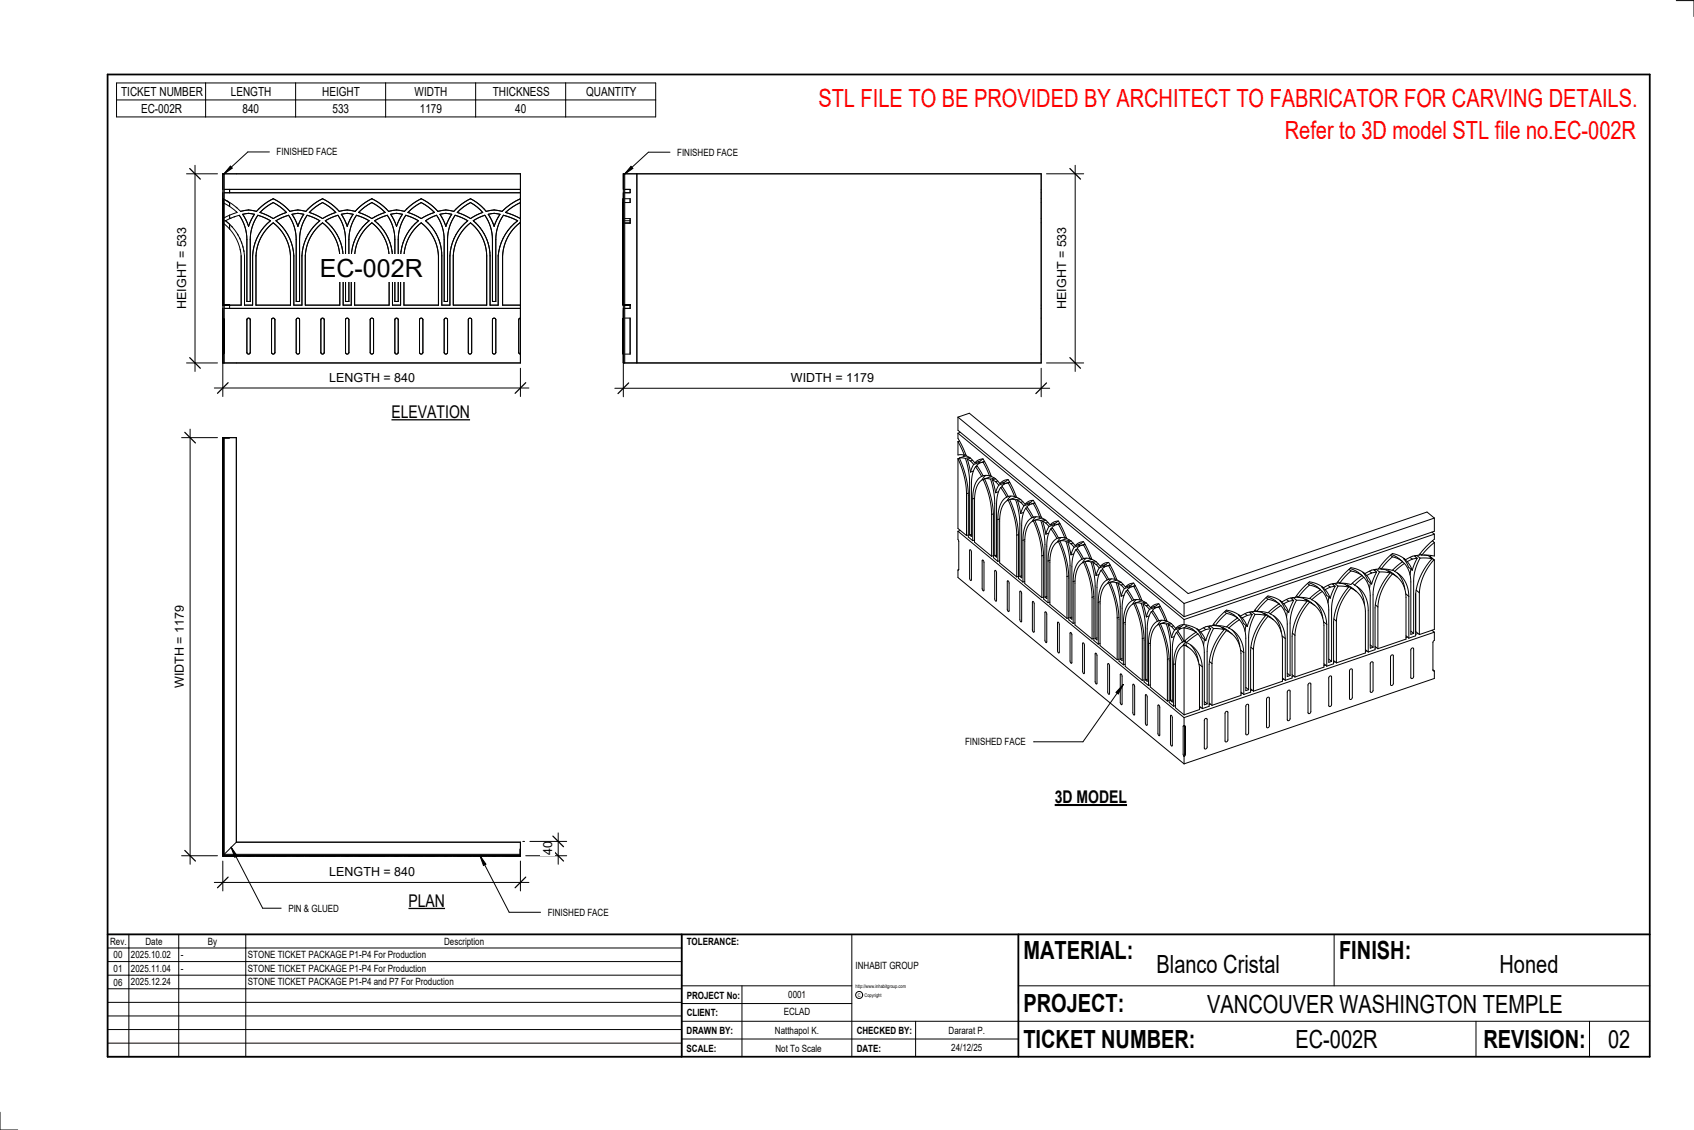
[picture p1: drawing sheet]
<svg xmlns="http://www.w3.org/2000/svg" width="914mm" height="610mm" viewBox="0 0 914 610" stroke-linecap="round" stroke-linejoin="round" font-family="sans-serif">
<path d="M120 94h1v102h-1z" fill="#7c7c7c"/>
<g fill="none" stroke="#000" stroke-width=".54">
<path d="M120 94h161v102h-161zM121 94v102M120 115v3M120 109v6M120 115v7M120 107v7M121 110l7 5-7 3M121 119h1M121 102h160M122 119l7-3a23 23 0 0 1 4 13v34h2v-34a23 23 0 0 1 4-13l7 3a26 26 0 0 0-10 19v27h-4v-27a26 26 0 0 0-10-19zM122 119l2 2M123 108v1"/>
<path d="M124 116h.1M124 109v2v-1l-3-2 4 2 5 4a13 13 0 0 1 8 0M124 102v2M124 116v2M124 118h.1M125 118h-1M127 117h-1M127 112h1M128 114h.1M131 116l3 6M131 116l3-1 3 1M137 116l-3 6"/>
<path d="M140 115l7-6 8 6-8 3zM147 107l-4 3-5 4M147 107l5 3 4 4M149 119l7-3a23 23 0 0 1 4 13v34h2v-34a23 23 0 0 1 4-13l7 3M149 119a26 26 0 0 1 10 19M156 114a13 13 0 0 1 9 0M158 116l3 6M158 116l3-1 3 1M164 116l-3 6M167 115l7-6 7 6-7 3zM173 119a26 26 0 0 0-10 19M174 107l-5 3-4 4"/>
<path d="M174 107l5 3 4 4M176 119l6-3a23 23 0 0 1 5 13v34h1v-34M176 119a26 26 0 0 1 9 19M183 114a13 13 0 0 1 9 0M184 116l3 6M184 116l3-1 4 1M191 116l-4 6M192 116l7 3M192 116a23 23 0 0 0-4 13M199 119a26 26 0 0 0-9 19M201 107l-5 3-4 4M201 107l5 3 4 4"/>
<path d="M202 119l7-3a23 23 0 0 1 4 13v34h2v-34a23 23 0 0 1 4-13l7 3M202 119a26 26 0 0 1 10 19M208 115l-7 3M208 115l-7-6-7 6 7 3M210 114a13 13 0 0 1 8 0M211 116l3 6M211 116l3-1 3 1M217 116l-3 6M220 115l7-6 8 6-8 3zM226 119a26 26 0 0 0-10 19M227 107l-4 3-5 4M227 107l5 3 4 4"/>
<path d="M230 119l6-3a23 23 0 0 1 4 13v34h2v-34a23 23 0 0 1 4-13l6 3M230 119a25 25 0 0 1 8 19M236 114a13 13 0 0 1 9 0M237 116l4 6M237 116l4-1 3 1M244 116l-3 6M247 115l7-6 7 6-7 3zM252 119a26 26 0 0 0-9 19M254 107l-5 3-4 4M254 107l5 3 3 4M255 119l7-3a23 23 0 0 1 4 13v34h2v-34a23 23 0 0 1 4-13l7 3M255 119a25 25 0 0 1 10 19"/>
<path d="M264 116l3-1 3 1M264 116l3 6M270 116l-3 6M279 119a27 27 0 0 0-10 19M281 107l-5 3-5 4a13 13 0 0 0-9 0M281 109l-8 6 8 3M281 104h-160M120 128v10v-22v13M120 120v8M120 121v7M121 121a25 25 0 0 1 9 17v27h-9M124 121v3z"/>
<path d="M124 121h.1M125 122v1M128 126l1 1M129 128l1 1M130 135h.1M130 130l1 1M131 133h.1M132 135v1M145 123l2-3a24 24 0 0 1 10 18v27h-19v-27a24 24 0 0 1 7-15zM159 138v27h4v-27M172 123l2-3a24 24 0 0 1 9 18v27h-18v-27a24 24 0 0 1 7-15zM185 138v27h5v-27"/>
<path d="M198 123l3-3a24 24 0 0 1 9 18v27h-19v-27a24 24 0 0 1 7-15zM212 138v27h4v-27M225 123l2-3a24 24 0 0 1 10 18v27h-19v-27a24 24 0 0 1 7-15zM238 138v27h5v-27M254 120a23 23 0 0 1 9 18M254 120a24 24 0 0 0-9 18v27h18v-27M265 138v27h4v-27M281 120a22 22 0 0 0-10 18v27h10M120 172v1zM121 172v1zM121 166h160M121 173v17"/>
<path d="M124 165v1M133 173a.9 .9 0 0 1 1-1 .9 .9 0 0 1 1 1M133 173v17M135 173v17M147 173a.9 .9 0 0 1 0-1 .9 .9 0 0 1 1 1M147 173v17M148 173v17M160 173a.9 .9 0 0 1 1-1 .9 .9 0 0 1 1 1M160 173v17M162 173v17M173 173a.9 .9 0 0 1 1-1 .9 .9 0 0 1 1 1M173 173v17"/>
<path d="M175 173v17M187 173a.9 .9 0 0 1 0-1 .9 .9 0 0 1 1 1M187 173v17M188 173v17M200 173a.9 .9 0 0 1 1-1 .9 .9 0 0 1 1 1M200 173v17M202 173v17M213 173a.9 .9 0 0 1 1-1 .9 .9 0 0 1 1 1M213 173v17M215 173v17M226 173a.9 .9 0 0 1 1-1 .9 .9 0 0 1 1 1M226 173v17"/>
<path d="M228 173v17M240 173a.9 .9 0 0 1 1-1 .9 .9 0 0 1 1 1M240 173v17M242 173v17M253 173a.9 .9 0 0 1 1-1 .9 .9 0 0 1 1 1M253 173v17M255 173v17M266 173a.9 .9 0 0 1 1-1 .9 .9 0 0 1 1 1M266 173v17M268 173v17M280 173v17M280 172h1l-1 1z"/>
<path d="M120 190v1zM120 190v1M121 190v1zM133 190a.9 .9 0 0 0 1 1 .9 .9 0 0 0 1-1M147 190a.9 .9 0 0 0 0 1 .9 .9 0 0 0 1-1M160 190a.9 .9 0 0 0 1 1 .9 .9 0 0 0 1-1M173 190a.9 .9 0 0 0 1 1 .9 .9 0 0 0 1-1M187 190a.9 .9 0 0 0 0 1 .9 .9 0 0 0 1-1M200 190a.9 .9 0 0 0 1 1 .9 .9 0 0 0 1-1M213 190a.9 .9 0 0 0 1 1 .9 .9 0 0 0 1-1M226 190a.9 .9 0 0 0 1 1 .9 .9 0 0 0 1-1M240 190a.9 .9 0 0 0 1 1 .9 .9 0 0 0 1-1"/>
<path d="M253 190a.9 .9 0 0 0 1 1 .9 .9 0 0 0 1-1M266 190a.9 .9 0 0 0 1 1 .9 .9 0 0 0 1-1M280 190l1 1z"/>
</g>
<path d="M336 94h1v102h-1z" fill="#7c7c7c"/>
<g fill="none" stroke="#000" stroke-width=".54">
<path d="M336 94h226v102h-226zM337 94v102M344 94v102M336 109v9M336 119v-3v13M336 119v19M336 115v5M336 107v7zM336 113v1M337 102h3v2h-3M337 107h3M337 109h3"/>
<path d="M337 118h3M340 107v2M340 118v1h-3M340 118v2M336 120v18M337 120h3M336 172v1M336 172v1zM337 165h3v1h-3M337 172h3M340 172v1M340 172v19"/>
<path d="M336 190v1M336 190v1zM337 191h3M340 190v1"/>
</g>
<path d="M120 236h1v225h160v1h-161z" fill="#7c7c7c"/>
<g fill="none" stroke="#000" stroke-width=".54">
<path d="M120 167v47M281 199v15M116 209h170M120 236v1M120 236v9M120 236v13M120 236v6zM120 236v226M120 236h8v218M121 236v225h160M517 234v2l3 7a5 5 0 0 0 4 4M517 238v7l4 1"/>
<path d="M517 238l4 8M517 225l6-2 118 97 129-44 4 3M517 225v7l122 101M517 234l122 100M517 225l122 101M518 238h-1M518 233l-1 1M120 246v-9v23v-9M120 245v4zM120 249v3zM120 253v8M120 255v6z"/>
<path d="M120 249v12M517 247l3 10 2 9M517 247v38l5 4M520 245v1M521 247l2 12v30M521 247h-3l2 7 2 7 1 6v23l2 2M521 245v1M522 246l-5 1M522 248l2 7M522 248l2 1M523 247h-2M524 247l-2 1"/>
<path d="M524 249l2 2M524 247l2 3M525 248l-1 1M525 254l-1 1M526 251l-2 4M526 250l2-2h3l3 6a5 5 0 0 0 3 4M527 252l3 5M527 252a17 17 0 0 0-3 9v28h-1M527 251l4-2 3 8h-3zM528 251l-1 1M528 249h1M529 249l-1 1"/>
<path d="M529 249l-3 2M530 257a13 13 0 0 0-5 12M530 248l-1 1-3 1M531 259l3 9 1 10M531 259a12 12 0 0 0-5 11v22l9 8M531 257h-1M532 249l-3 1M532 256l-2 3M535 259l2 11v30M535 259l-4-1 3 7 2 9v27l3 2M535 256l-1 1M535 257l-4 2"/>
<path d="M536 259l1 1M536 259l1 7M537 258l-2 1M537 258l-1 1M537 258l3 3M537 260l2 2M539 259l-2 1M544 259l-1 1-3 1M120 271v-8v22v-9M120 260v2M120 261v9M120 261v7z"/>
<path d="M120 278v8M120 280v6zM120 261v13M120 274v12M120 274v3zM120 270v4zM522 266v23M523 266h-1M525 269v23M526 269h-1M535 278v22M536 277l-1 1"/>
<path d="M539 265l-2 1M539 262l-2 4M540 280h-1M540 261l2-2h2l3 6a5 5 0 0 0 4 4M540 263l3 5M540 263a17 17 0 0 0-2 9v29l-1-1M541 263h-1M542 260v1M542 261h.1M542 261l-3 1M543 268a13 13 0 0 0-4 12M544 270l4 9 1 10"/>
<path d="M544 270a12 12 0 0 0-4 11v23l9 7M544 261l-3 1 3 6h4M544 261l4 7M545 268h-2M545 260l-2 1M545 260l-1 1M546 268l-2 2M548 270l2 11v30M548 270l-3-1 3 9 1 7 1 27 2 2M548 268h.1M549 268l-5 2M549 270l2 1"/>
<path d="M549 270l2 7M550 269l-2 1M551 269l-2 1M551 269l2 3M551 271l2 2M552 271h-1M553 276l-2 1M553 273l-2 4M553 272l2-2h3l3 6a5 5 0 0 0 4 5M554 274l3 5M554 274a17 17 0 0 0-3 9v29l-1-1M555 274h-1"/>
<path d="M555 271l1 1M556 272h-1M556 272l-3 1M557 279a13 13 0 0 0-5 12M558 270l-2 1-3 1M558 272l-4 1 4 6h3M558 272l3 7M558 279h-1M559 271l-3 1M559 271l-1 1M559 279l-2 2M562 279h-1"/>
<path d="M562 279l-4 2M774 279v8l-135 46M774 279l-135 47M120 296v-8v22v-9M120 285v2M120 286v9M120 286v7zM120 286v13M120 299v12M120 299v3zM120 296v3zM517 287l1 5v15l-1 1"/>
<path d="M517 287l122 100M518 286l-1 1M523 289h-1M524 297v1v15l-1-1zM524 288l-1 1M526 291l-1 1M536 300h-1M538 299l-1 1M539 280v23M549 289v22M550 288l-1 1M552 291v23"/>
<path d="M553 291h-1M558 281l3 9 1 10M558 281a12 12 0 0 0-5 11v23l9 7M562 281l2 11v30M562 281h-3l3 8 1 7v27l3 2M562 300v22M563 281l2 1M563 281l2 7M563 300h-1M564 280l-2 1M565 281h-2M565 281l2 2"/>
<path d="M565 282l1 2M566 282h-1M566 288h-1M566 284l-1 4M567 283l2-1 2-1 3 6a5 5 0 0 0 4 5M567 285l4 5M567 285a17 17 0 0 0-2 10v28l-1-1M568 285h-1M569 283h.1M569 283v1M569 283l-3 1M571 290a13 13 0 0 0-5 13"/>
<path d="M571 281l-1 1-3 1M571 292l4 10 1 9M571 292a12 12 0 0 0-4 11v23l9 8M571 283l-3 2 3 5h4M571 283l4 7M572 290h-1M572 282l-2 1M572 283h-1M573 290l-2 2M575 292l3 11v30M575 292h-3l3 8 2 7v27l2 2M576 290h-1"/>
<path d="M576 291l-5 1M576 292l2 1M576 292l2 7M577 291l-2 1M578 292h-2M578 292l2 2M578 293l2 2M579 293h-1M580 299h-2M580 295l-2 4M580 294l2-1 3-1 3 6a5 5 0 0 0 4 5M581 296l3 6"/>
<path d="M581 296a17 17 0 0 0-2 10v28l-1-1M581 296l4-2 3 7h-3zM582 296h-1M582 294h1M583 294v1M583 294l-3 1M585 292l-1 1-4 1M586 294h-2M751 300h1M751 299l3 1 3 3M763 300l2 1M764 300h.1"/>
<path d="M765 300l2 1M766 299h1M767 299h.1M769 299l2 1 2 1M772 300h.1M773 287l1 1M773 292l1 1M774 288v3l-4 4-4 5a12 12 0 0 0-7 2l-4-2-3-1-4 4-4 4a12 12 0 0 0-7 2l-4-2-4-1-4 4-3 5M774 293l-7 6M774 293v7l-7-1M774 288l-135 46M120 310v2"/>
<path d="M120 311v9M120 303v8M120 311v7zM120 305v6zM120 311v13M517 308v4l122 100M517 307v1M530 302l1 1v16l-1-1zM537 308l1 1v15l-1-1zM540 302l-1 1M544 313l1 2-1 15v-1zM550 311h-1"/>
<path d="M551 319v1v16l-1-2zM551 311h-1M553 314h-1M566 303v22M567 302l-1 1M576 311v23M577 311h-1M579 314v22M580 313l-1 1M584 302a13 13 0 0 0-5 12M585 303l3 10 1 9M585 303a12 12 0 0 0-5 12v22l9 8"/>
<path d="M585 301l-1 1M586 301l-2 3M589 303l2 12v29M589 303h-3l3 8 1 7v28l3 1M589 301h-1M590 302l-5 1M590 304l2 1M590 304l2 6M591 303h-2M592 303l-2 1M592 303l2 3M592 305l1 1"/>
<path d="M593 304l-1 1M593 310h-1M593 306l-1 4M594 306l2-2 2-1 4 7a5 5 0 0 0 3 4M594 308l4 5M594 308a17 17 0 0 0-2 9v28l-1-1M595 307l-1 1M596 305h.1M596 305v1M596 305l-3 1M598 313a13 13 0 0 0-5 12M598 303l-1 1-3 2"/>
<path d="M598 314l4 10 1 9M598 314a12 12 0 0 0-4 12v22l9 8M598 305l-3 2 3 5 4 1M598 305l4 8M598 305h1h-2M599 312l-1 1M600 312l-2 3M602 314l3 12v30M602 314h-3l3 9 2 6v28l2 2M603 312l-1 1M603 313l-5 1M603 315l2 1"/>
<path d="M603 315l2 7M604 314h-2M605 314l-2 1M605 314l3 3M605 316l2 2M606 315l-1 1M607 318l-2 4M608 317l2-2h2l3 6a5 5 0 0 0 4 4l2 3M608 319l3 5M608 319a17 17 0 0 0-2 9v28h-1M609 318l-1 1M610 316h.1"/>
<path d="M610 316v1M610 316l-3 2M612 315l-1 1-3 1M612 316l-3 2 3 6h3M612 316l3 8M613 316l-2 1M613 316h-1M706 315l1 1M706 314l3 2 4 2M707 316l6 2M707 316l-6 6M713 318l1 1"/>
<path d="M713 318l-6 5-6-1M713 316l3 5 2 2M713 316l2 2M713 316h.1M714 319a15 15 0 0 1 3 10v28h2M714 319l-6 5M715 318l3 5M717 316l1 1M718 317l-3 1M719 315l2 1M720 315h.1M720 315l2 1"/>
<path d="M721 316l-3 7M721 316l-3 1M722 315a12 12 0 0 0-8 2l-3-2-4-1-4 4-4 4M722 315a8 8 0 0 1 6 2M722 314l1 1M722 316l6 1M722 316a26 26 0 0 0-3 13v28M727 316l3 2M727 316l2 1M727 316h.1M728 317a32 32 0 0 0-8 19v22l-4 1M728 307l1 1"/>
<path d="M729 307l3 1 3 2M729 308l6 2M729 308l-6 7M729 317a13 13 0 0 1 8 13v22l-16 6M729 317a30 30 0 0 0-8 18M730 315l1 1M730 317l2 2M731 316a14 14 0 0 1 8 13v23M732 316a15 15 0 0 1 5 10M735 311h1M735 310l-6 5h-6M736 309l2 4 2 2"/>
<path d="M736 309l2 1M736 309h.1M736 311a15 15 0 0 1 4 10v29l1-1M736 311l-5 5M738 310l2 5M739 308l1 1M740 315l-1 3M740 309l-2 1M741 307l2 2M742 307v1M743 307l2 2M743 309l-3 6"/>
<path d="M743 309h-3M744 307a8 8 0 0 1 6 2M745 306l1 1M745 309h5M745 309a26 26 0 0 0-4 12v28M750 308l3 2M750 308l2 2M750 308h-1M750 309a32 32 0 0 0-8 19v22l-3 2M752 300l5 3M752 300l-6 7M752 310a13 13 0 0 1 7 12v23l-15 5"/>
<path d="M752 310a30 30 0 0 0-8 17M752 307l1 1M752 310l2 1M753 308a14 14 0 0 1 7 14M754 309a15 15 0 0 1 4 9M757 303l1 1M757 303l-5 5-6-1M758 301l2 2M758 301l2 5 2 2M758 304a15 15 0 0 1 4 10v28h1M758 304l-5 4M760 303l2 5"/>
<path d="M761 301l1 1M762 307l-1 3M762 302l-2 1M764 318l2 2M765 301l-3 1M765 301l-3 7M766 320v22M767 301h6M767 301a26 26 0 0 0-4 12v29M772 300l2 2M773 301a34 34 0 0 0-9 19v23l-4 1M774 302a27 27 0 0 0-8 18"/>
<path d="M774 302v38l-8 2M120 322v-9v22v-9M120 335v2M120 336v9M120 328v8M120 336v7zM120 330v6zM120 324v12M120 336v13M120 324v3zM120 321v3M557 324l1 2v15l-1-1z"/>
<path d="M563 322h-1M564 330l1 1v16l-1-2zM565 322h-1M567 325h-1M571 336l1 1v15l-1-1zM577 333l-1 1M579 333h-1M580 336h-1M589 322v23M590 322h-1M593 325v22M594 325h-1"/>
<path d="M603 333v23M604 333h-1M606 336v23M607 321l-2 1M607 336h-1M611 324a13 13 0 0 0-5 12M612 326l3 9 2 10M612 326a12 12 0 0 0-5 11v22l10 8M612 324h-1M613 323l-2 3M616 325l2 12v30M616 325h-3l3 9 1 7 1 27 2 2"/>
<path d="M616 323l-1 1M617 324l-5 2M617 326l2 1M617 326l2 7M618 325h-2M619 325l-2 1M619 327l1 2M620 326l-1 1M620 332l-1 1M620 329l-1 4M621 328l2-2h3l3 6a5 5 0 0 0 3 4l3 3M621 330l4 5"/>
<path d="M621 330a17 17 0 0 0-2 9v29l-1-1M622 330h-1M623 327l1 1M624 328h-1M624 328l-4 1M625 335a13 13 0 0 0-5 12M625 326l-1 1-3 1M626 337l3 9 1 10M626 337a12 12 0 0 0-5 11v23l9 7M626 327l-4 2 4 6h3M626 327l3 8M626 335h-1"/>
<path d="M626 327l-2 1M626 327h.1M627 335l-2 2M630 337l2 11v30M630 337l-4-1 3 9 2 7v27l2 2M630 335h-1M630 335l-4 2M631 337l1 1M631 337l1 7M632 336l-2 1M632 336l-1 1M632 338l2 2"/>
<path d="M633 338h-1M634 340l-2 4M637 338v1M637 339v1M637 339l-3 1M639 337l-1 1-3 1M639 339l-3 1 3 6M639 337h-2l-2 2M639 339l7 2M639 326v7M639 334v3M639 339v7"/>
<path d="M640 338l-1 1M640 338l4 1 2 2M640 337v1M646 339l3 5 2 2M646 339l2 2M646 339h.1M650 339l1 1M651 340l-3 1M652 338l2 1M653 338h.1M653 338l2 1M654 339l-3 7"/>
<path d="M654 339l-3 1M655 337a8 8 0 0 1 6 3M655 337h1M655 339l6 1M655 339a26 26 0 0 0-3 12v29M660 339l3 2M660 339l2 1M660 339h.1M661 340a32 32 0 0 0-8 18v23l-4 1M661 330l1 1M662 330a15 15 0 0 1 7 4M662 331l6 2-6 5-6-1"/>
<path d="M662 331l-6 6M662 338l1 1M663 339a15 15 0 0 1 8 13M665 340l3 3 1 6M669 332l2 4 2 2M669 332l2 1M669 332h.1M669 334a15 15 0 0 1 3 10v29l2-1M669 334l-6 5M671 333l2 5M672 331l1 1M673 337l-1 4"/>
<path d="M673 332l-2 1M674 330l2 2M675 330v1M676 330l1 1M676 332l-3 6M676 332h-3M677 330a8 8 0 0 1 6 2M677 329l1 1M677 331l6 1M677 331a26 26 0 0 0-3 13v28M682 331l4 2M682 331l2 2"/>
<path d="M682 331h.1M683 332a32 32 0 0 0-8 19v22l-4 2M683 322l1 1M684 322l3 1 3 3M684 323l6 3M684 323l-6 7M684 333a13 13 0 0 1 8 12v23l-15 5M684 333a30 30 0 0 0-7 17M685 330l1 1M685 333l2 1M686 331a15 15 0 0 1 8 13M687 332l3 3 2 6"/>
<path d="M690 326l1 1M690 326l-6 5-6-1M691 324l3 5 2 1M691 324l2 2M691 324h.1M691 327a15 15 0 0 1 4 10v28l1-1M691 327l-5 4M693 326l3 4M694 323l2 1M695 330l-1 3M696 324l-3 2M697 323l1 1"/>
<path d="M698 322l-1 1M698 322l2 2M698 324l-2 6M698 324h-2M699 322a12 12 0 0 0-7 3l-3-2-5-1-4 3-3 5a12 12 0 0 0-7 2l-4-2-4-1-4 4-4 5a12 12 0 0 0-7 2l-4-2-4-1M699 322a8 8 0 0 1 7 2M700 321l1 1M700 324h6M700 324a26 26 0 0 0-4 12v28M705 323l3 2M705 323l2 2M705 323v1"/>
<path d="M706 324a32 32 0 0 0-9 19v23l-3 1M707 325a13 13 0 0 1 8 12v23l-16 5M707 325a30 30 0 0 0-8 18M707 323l1 1M708 325l2 2M708 324a15 15 0 0 1 8 13M710 325l2 3 2 5M714 335l2 2M716 337v22M717 322v3M720 334l1 1M721 335v23"/>
<path d="M742 326l2 1M744 327v23M759 320l1 2M760 322v22M120 347v-9v22v-9M120 353v8M120 355v6zM120 349v12M120 349v3zM120 346v3zM578 341l1 1-1 16v-1zM585 347v1v15l-1-1z"/>
<path d="M590 344l-1 1M591 352l1 2v15l-1-1zM592 344h-1M594 347h-1M598 358l1 1v16l-1-2zM604 356h-1M606 355l-1 1M607 358l-1 1M617 345v22M618 344l-1 1M620 347v23M621 347h-1"/>
<path d="M630 356v22M631 355l-1 1M633 358v23M634 343l-2 1M635 358h-2M635 341l3 5M635 341a17 17 0 0 0-2 9v29l-1-1M636 341h-1M638 346a13 13 0 0 0-5 12M639 348a12 12 0 0 0-5 11v23l5 4M639 348a14 14 0 0 1 8 12v23l-8 3M639 348v38"/>
<path d="M639 348h1M640 346h-2M640 346v1M640 345v1M640 346l-1 2M640 346v2M640 348l1 1M640 347a15 15 0 0 1 9 13M643 348a15 15 0 0 1 4 9M646 341l1 1M646 341l-7 5M647 342a15 15 0 0 1 3 10v28h2"/>
<path d="M647 342l-7 5M647 358l2 2M648 341l3 5M649 360v22M650 345v3M653 357l1 1M654 358v23M662 340a13 13 0 0 1 8 13v22l-16 6M662 340a30 30 0 0 0-8 18M663 340l2 2M670 351l1 1M671 352v23"/>
<path d="M675 349l2 1M677 350v23M692 343l2 1M694 344v23M698 342l1 1M699 343v22M715 358l1 1M715 359h.1M717 356l2 1M720 356l1 2M721 357h-1M737 350l2 2"/>
<path d="M738 351h-1M740 348l1 1M740 357l1 1v14a.8 .8 0 0 1 0 1 .8 .8 0 0 1-1 0v-15zM742 349l2 1M743 349l-1 1M751 353l1 1v15a.8 .8 0 0 1 0 1 .8 .8 0 0 1-1-1v-15zM759 343l1 1M760 344h-1M762 340l1 2M762 350h1v15a.8 .8 0 0 1 0 1 .8 .8 0 0 1-1 0v-15zM764 341l2 1M765 342h-1"/>
<path d="M773 340l1 1M774 341v4l-1 2v14M774 341l-135 46M120 372v-9v23M120 360v2M120 361v9M120 376v9v-6M120 361v7zM120 361v13M120 374v12M120 374v3zM120 371v3z"/>
<path d="M605 364l1 1-1 15v-1zM612 369v1v16l-1-2zM618 367h-1M618 375l1 1v15l-1-1zM619 366l-1 1M621 369l-1 1M631 378h-1M633 378h-1M650 378l2 2M653 379l1 2M653 380h.1M670 373l1 2"/>
<path d="M671 374h-1M672 371l2 1M675 372l2 1M676 372l-1 1M684 376l1 1v15a.8 .8 0 0 1 0 1 .8 .8 0 0 1-1-1v-15zM692 366l2 1M693 366l-1 1M695 363l1 1M695 372l1 1v15a.8 .8 0 0 1 0 1 .8 .8 0 0 1-1-1v-15zM697 364l2 1M698 365h-1M707 369h1v15a.8 .8 0 0 1-1 1 .8 .8 0 0 1-1-1v-14z"/>
<path d="M718 365h1v15a.8 .8 0 0 1-1 1 .8 .8 0 0 1-1 0v-15zM729 361h1v15a.8 .8 0 0 1-1 1 .8 .8 0 0 1-1 0v-15zM773 361l1 1M774 362v4l-135 46M120 395v-7v22v-9M120 385v2M120 386v9M120 386v7zM120 380v6zM120 395v2M120 386v13M120 399v12"/>
<path d="M120 399v3zM120 396v3zM625 380l1 2v15l-1-1zM632 386l1 1-1 16v-2zM634 381h-1M639 392v15v1M639 392h1v15l-1 1M639 387v5M639 392h.1M639 392v16M647 381l2 1M648 382h-1"/>
<path d="M651 388h1v15a.8 .8 0 0 1-1 1 .8 .8 0 0 1-1 0v-15zM662 384h1v15a.8 .8 0 0 1-1 1 .8 .8 0 0 1-1 0v-15zM673 380h1v15a.8 .8 0 0 1-1 1 .8 .8 0 0 1-1 0v-15zM120 411v1M120 411v9M120 403v8M120 411v7zM120 405v6zM120 411v13M639 408v4M120 422v-9v22M120 436v1"/>
<path d="M120 426v8M120 436v9M120 428v8M120 436v7zM120 430v6zM120 424v12M120 436v13M120 424v3zM120 421v3zM120 455v7zM120 453v9M120 447v-9v22v-9"/>
<path d="M120 449v13M120 449v3zM120 446v3zM128 454h153v8M128 454l-8 8M282 454h1M120 461v1M120 462h8zM120 462h10M120 462h1M120 462h14M120 462h161"/>
<path d="M131 462h3zM132 462h-10h24h-10M134 462h3zM134 462h13M138 462h9M140 462h7zM147 462h1M147 462h14M147 462h8zM147 462h10M158 462h3zM159 462h-10h24h-10"/>
<path d="M161 462h13M161 462h3zM165 462h9M167 462h7zM173 462h2M174 462h13M174 462h9M184 462h3M185 462h-9h23h-9M187 462h14M187 462h4zM191 462h10"/>
<path d="M194 462h7zM200 462h2M201 462h13M201 462h7zM201 462h9M211 462h3zM212 462h-10h24h-10M214 462h13M214 462h3zM218 462h9M220 462h7zM226 462h2"/>
<path d="M227 462h14M227 462h8h-6M227 462h10M237 462h4zM238 462h-8h22h-9M241 462h13M241 462h3zM245 462h9M247 462h7zM253 462h2M254 462h13M254 462h7z"/>
<path d="M254 462h9M264 462h3zM265 462h-10h24h-10M267 462h14M267 462h3zM271 462h10M273 462h8zM280 462h1"/>
</g>
<path d="M123 206l-6 6M284 206l-6 6" fill="none" stroke="#000" stroke-width=".67"/>
<path d="M178 200h46v7h-46z" fill="#fff"/>
<path d="M101 94h16M105 89v111M101 196h16" fill="none" stroke="#000" stroke-width=".54"/>
<path d="M102 91l6 6M102 193l6 6" fill="none" stroke="#000" stroke-width=".67"/>
<g fill="#fff">
<path d="M94 123h8v44h-8z"/>
<path d="M173 137h55v15h-55z"/>
</g>
<path d="M336 167v47M562 199v15M332 209h235" fill="none" stroke="#000" stroke-width=".54"/>
<path d="M339 207l-5 5M565 207l-6 5" fill="none" stroke="#000" stroke-width=".67"/>
<path d="M427 200h45v8h-45z" fill="#fff"/>
<path d="M565 94h20M580 89v111M565 196h20" fill="none" stroke="#000" stroke-width=".54"/>
<path d="M578 91l5 6M578 193l5 6" fill="none" stroke="#000" stroke-width=".67"/>
<path d="M570 123h7v44h-7z" fill="#fff"/>
<path d="M98 236h19M103 232v234M98 462h19" fill="none" stroke="#000" stroke-width=".54"/>
<path d="M100 233l5 6M100 459l5 6" fill="none" stroke="#000" stroke-width=".67"/>
<path d="M93 327h8v44h-8z" fill="#fff"/>
<path d="M116 476h170M120 465v16M281 465v16" fill="none" stroke="#000" stroke-width=".54"/>
<path d="M123 473l-6 6M284 473l-6 6" fill="none" stroke="#000" stroke-width=".67"/>
<path d="M178 467h46v7h-46z" fill="#fff"/>
<path d="M286 454h20M301 449v17M284 462h22" fill="none" stroke="#000" stroke-width=".54"/>
<path d="M298 451l6 6M298 459l6 6" fill="none" stroke="#000" stroke-width=".67"/>
<path d="M292 454h7v7h-7z" fill="#fff"/>
<path d="M125 457l3 5h-1z" fill="#000"/>
<g fill="none" stroke="#000" stroke-width=".54">
<path d="M905 0h9v9M125 457l3 5h-1zM125 457l17 33h10M460 504v66M720 504v28M891 504h-341v37M368 532h92M401 532v38M550 532h341M368 551h523M368 541h92M494 551v19"/>
<path d="M797 551v19M858 551v19M368 561h182M0 600v10h10"/>
<circle cx="464" cy="537" r="1.9"/>
</g>
<path d="M58 40h833v530h-833zM58 504h833M368 504v66M550 504v66" fill="none" stroke="#000" stroke-width=".96"/>
<g fill="#fff">
<path d="M652 534h192v15h-192z"/>
<path d="M513 562h17v6h-17z"/>
<path d="M425 533h10v6h-10z"/>
<path d="M423 543h15v6h-15z"/>
<path d="M418 553h24v6h-24z"/>
<path d="M624 513h68v15h-68z"/>
<path d="M809 513h33v15h-33z"/>
<path d="M512 553h20v6h-20z"/>
<path d="M699 553h45v15h-45z"/>
<path d="M442 45h443v16h-443z"/>
<path d="M868 553h12v15h-12z"/>
<path d="M61 512h5v6h-5z"/>
<path d="M61 520h5v6h-5z"/>
<path d="M61 527h5v6h-5z"/>
</g>
<path d="M63 45h291v18h-291zM63 54h291M111 45v18M160 45v18M208 45v18M257 45v18M305 45v18" fill="none" stroke="#000" stroke-width=".54"/>
<path d="M211 217h43v10h-43z" fill="#fff"/>
<path d="M211 226h43" fill="none" stroke="#000" stroke-width=".69" stroke-linecap="butt"/>
<path d="M220 481h20v10h-20z" fill="#fff"/>
<path d="M220 490h20" fill="none" stroke="#000" stroke-width=".69" stroke-linecap="butt"/>
<path d="M569 424h40v12h-40z" fill="#fff"/>
<path d="M569 434h39" fill="none" stroke="#000" stroke-width="1.1" stroke-linecap="butt"/>
<path d="M694 63h191v15h-191z" fill="#fff"/>
<g fill="none" stroke="#000" stroke-width=".54">
<path d="M124 90l1 1-4 3zM145 82h-11l-13 12M341 90l1 1-5 3zM362 82h-12l-13 12M606 369l-2 5h-2zM606 369l-21 31h-27M259 461l3 5-1 1zM259 461l16 31h17M58 504h310v66h-310zM58 519h310M58 511h310M70 504v66"/>
<path d="M96 504v66M133 504v66M58 533h310M58 526h310M58 555h310M58 548h310M58 541h310M58 563h310"/>
</g>
<path d="M124 90l1 1-4 3zM341 90l1 1-5 3zM606 369l-2 5h-2zM259 461l3 5-1 1z" fill="#000"/>
<g font-size="13.5" fill="#f00">
<text x="442" y="58">STL FILE TO BE PROVIDED BY ARCHITECT TO FABRICATOR FOR CARVING DETAILS.</text>
<text x="694" y="75">Refer to 3D model STL file no.EC-002R</text>
</g>
<g font-size="13.5">
<text x="173" y="149">EC-002R</text>
<text x="552" y="517">MATERIAL:</text>
<text x="723" y="517">FINISH:</text>
<text x="624" y="525">Blanco Cristal</text>
<text x="809" y="525">Honed</text>
<text x="552" y="546">PROJECT:</text>
<text x="652" y="546">VANCOUVER WASHINGTON TEMPLE</text>
<text x="552" y="565">TICKET NUMBER:</text>
<text x="699" y="565">EC-002R</text>
<text x="801" y="565">REVISION:</text>
<text x="868" y="565">02</text>
</g>
<g font-size="9.4">
<text x="211" y="225">ELEVATION</text>
<text x="569" y="433">3D MODEL</text>
<text x="220" y="489">PLAN</text>
</g>
<g font-size="6.7">
<text x="65" y="52">TICKET NUMBER</text>
<text x="125" y="52">LENGTH</text>
<text x="174" y="52">HEIGHT</text>
<text x="224" y="52">WIDTH</text>
<text x="266" y="52">THICKNESS</text>
<text x="316" y="52">QUANTITY</text>
<text x="76" y="61">EC-002R</text>
<text x="131" y="61">840</text>
<text x="179" y="61">533</text>
<text x="227" y="61">1179</text>
<text x="278" y="61">40</text>
<text x="100" y="167" transform="rotate(-90 100 167)">HEIGHT = 533</text>
<text x="576" y="167" transform="rotate(-90 576 167)">HEIGHT = 533</text>
<text x="178" y="206">LENGTH = 840</text>
<text x="427" y="206">WIDTH = 1179</text>
<text x="99" y="371" transform="rotate(-90 99 371)">WIDTH = 1179</text>
<text x="298" y="461" transform="rotate(-90 298 461)">40</text>
<text x="178" y="473">LENGTH = 840</text>
</g>
<g font-size="5.4">
<text x="149" y="84">FINISHED FACE</text>
<text x="366" y="84">FINISHED FACE</text>
<text x="521" y="402">FINISHED FACE</text>
<text x="156" y="492">PIN &amp; GLUED</text>
<text x="296" y="494">FINISHED FACE</text>
<text x="59" y="510">Rev.</text>
<text x="79" y="510">Date</text>
<text x="112" y="510">By</text>
<text x="240" y="510">Description</text>
<text x="371" y="510">TOLERANCE:</text>
<text x="61" y="517">00</text>
<text x="71" y="517">2025.10.02</text>
<text x="98" y="517">-</text>
<text x="134" y="517">STONE TICKET PACKAGE P1-P4 For Production</text>
<text x="61" y="525">01</text>
<text x="71" y="524">2025.11.04</text>
<text x="98" y="524">-</text>
<text x="134" y="524">STONE TICKET PACKAGE P1-P4 For Production</text>
<text x="462" y="523">INHABIT GROUP</text>
<text x="61" y="532">06</text>
<text x="71" y="532">2025.12.24</text>
<text x="134" y="532">STONE TICKET PACKAGE P1-P4 and P7 For Production</text>
<text x="371" y="539">PROJECT No:</text>
<text x="425" y="538">0001</text>
<text x="371" y="548">CLIENT:</text>
<text x="423" y="548">ECLAD</text>
<text x="371" y="558">DRAWN BY:</text>
<text x="418" y="558">Natthapol K.</text>
<text x="462" y="558">CHECKED BY:</text>
<text x="512" y="558">Dararat P.</text>
<text x="371" y="567">SCALE:</text>
<text x="419" y="567">Not To Scale</text>
<text x="462" y="567">DATE:</text>
<text x="513" y="567">24/12/25</text>
</g>
<g font-size="2.7">
<text x="462" y="533">http://www.inhabitgroup.com</text>
<text x="463" y="538">C</text>
<text x="467" y="538">Copyright</text>
</g>
</svg>
